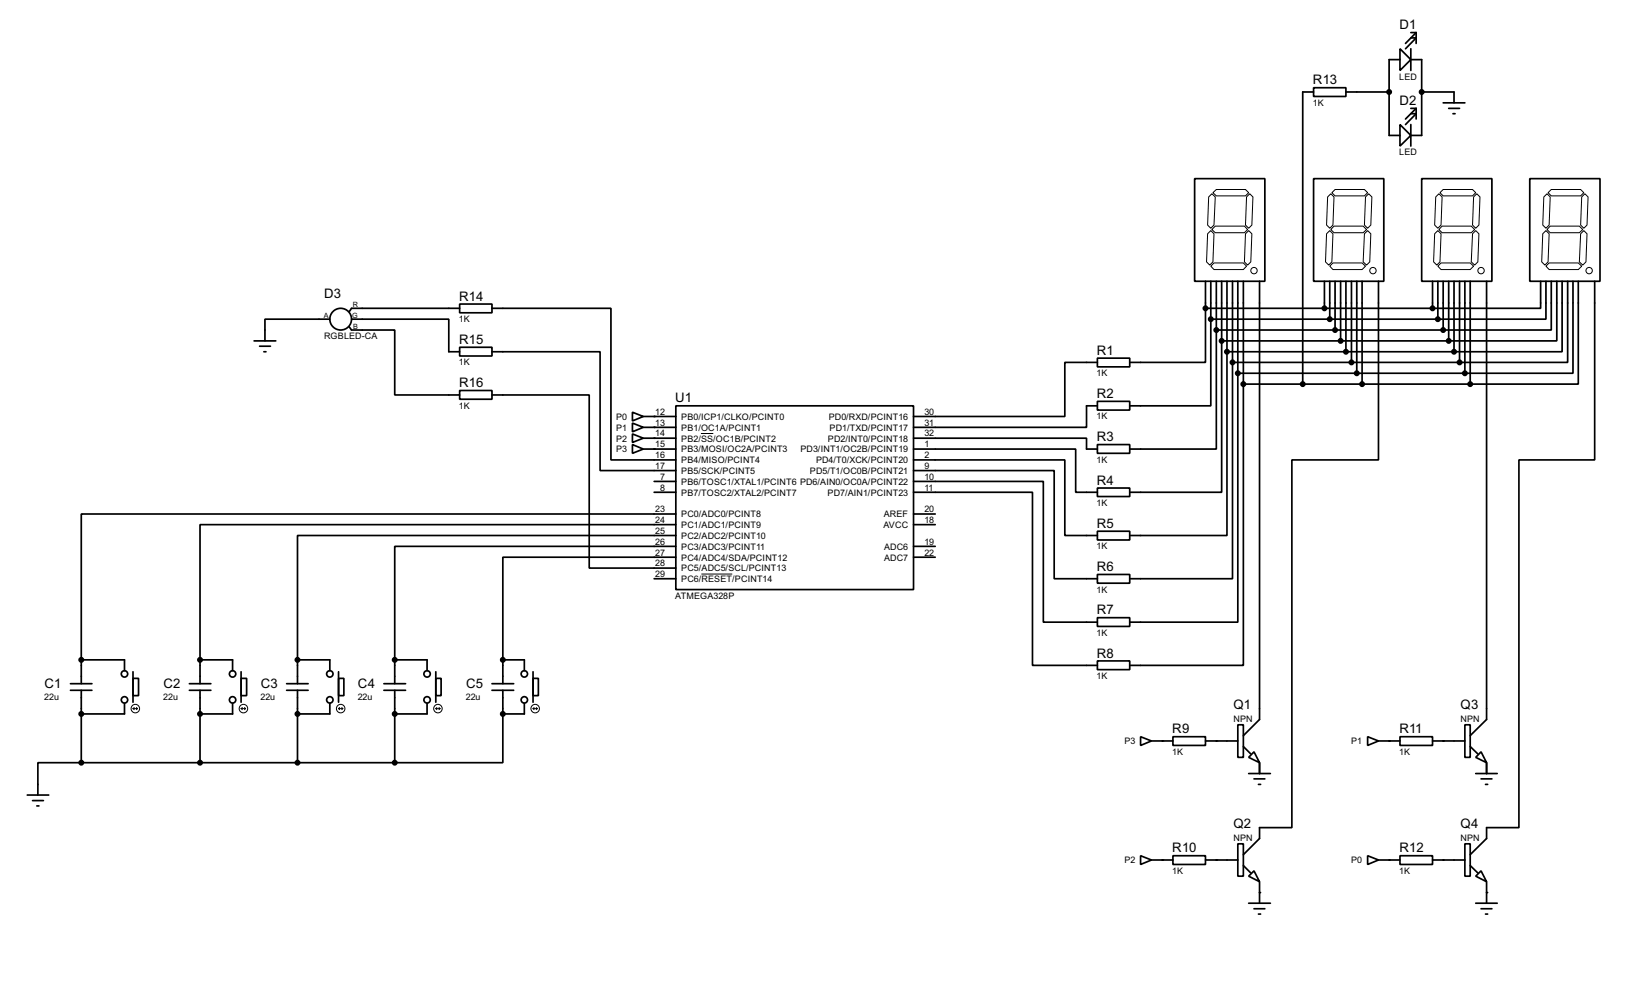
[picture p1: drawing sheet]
<svg xmlns="http://www.w3.org/2000/svg" width="383mm" height="231mm" viewBox="0 0 383 231" stroke-linecap="round" stroke-linejoin="round" font-family="sans-serif">
<g fill="none" stroke="#000" stroke-width=".4">
<path d="M329 11.5l2.5 2.5-2.5 2.6zM329 14h-2.6v17.8h2.6M331.5 14h2.6v17.8h-2.6M331.5 11.5v5.1M331.5 8.9h1.3l-2.5 2.6M331.5 7.7h1.3M332.8 7.7l-2.5 2.5M332.8 7.7v2.5M308.7 20.6h7.6v2.1h-7.6zM308.7 21.6h-2.6v68.6M316.3 21.6h10.1M329 29.3l2.5 2.5-2.5 2.5z"/>
<path d="M331.5 29.3v5M331.5 26.7h1.3l-2.5 2.6M331.5 25.5h1.3M332.8 25.5v2.5M332.8 25.5l-2.5 2.5M334.1 21.6h7.6v2.6M339.1 24.2h5.1M340.4 25.5h2.6M341.4 26.7h.5M280.7 42h16.5v24.1h-16.5zM308.7 42h16.5v24.1h-16.5zM334.1 42h16.5v24.1h-16.5z"/>
<path d="M359.5 42h16.5v24.1h-16.5zM77.5 75h-15.2v5.1M82.1 76.8l.5 .7h10.2v15.3h15.2M82.6 75h22.9v7.6h2.5M108 71.4h7.6v2.1h-7.6zM108 72.4h-25.4l-.5 .8M115.6 72.4h28v35.6h15.2M283.3 72.4v12.7h-17.8M283.3 66.1v6.3M283.3 72.4h53.3M284.5 75v20.3h-19M284.5 66.1v8.9"/>
<path d="M284.5 75h53.4M285.8 77.5v28h-20.3M285.8 66.1v11.4M285.8 77.5h53.3M287.1 66.1v14M288.3 66.1v16.5M289.6 66.1v19M290.9 66.1v21.6M292.2 66.1v24.1M296 66.1v102.9l-3.8 3.8M311.2 66.1v6.3M312.5 66.1v8.9"/>
<path d="M313.7 66.1v11.4M315 66.1v14M316.3 66.1v16.5M317.6 66.1v19M318.8 66.1v21.6M320.1 66.1v24.1M323.9 66.1v41.9h-20.3v86.4h-7.6v2.5l-3.8 3.8M336.6 66.1v6.3M337.9 66.1v8.9M339.1 66.1v11.4M340.4 66.1v14M341.7 66.1v16.5"/>
<path d="M343 66.1v19M344.2 66.1v21.6M345.5 66.1v24.1M349.3 66.1v102.9l-3.8 3.8M362 66.1v6.3h-25.4M363.3 66.1v8.9h-25.4M364.5 66.1v11.4h-25.4M365.8 66.1v14h-25.4M367.1 66.1v16.5h-25.4M368.4 66.1v19h-25.4M369.6 66.1v21.6h-25.4M370.9 66.1v24.1h-25.4"/>
<path d="M374.7 66.1v41.9h-17.8v86.4h-7.6v2.5l-3.8 3.8M59.7 80.1h5.1M61 81.3h2.6M62 82.6h.5M108 81.6h7.6v2h-7.6zM108 91.7h7.6v2.1h-7.6zM115.6 82.6h25.4v27.9h17.8M115.6 92.8h22.9v40.6h20.3M148.6 96.8l2.6 1-2.6 1.1zM148.6 99.4l2.6 1-2.6 1zM151.2 97.8h7.6M158.8 95.3h55.9v43.2h-55.9z"/>
<path d="M257.9 84.1h7.6v2.1h-7.6zM257.9 94.3h7.6v2h-7.6zM257.9 95.3h-2.6v5.1h-40.6M257.9 85.1h-7.7v12.7h-35.5M287.1 80.1v35.5h-21.6M287.1 80.1h53.3M288.3 82.6v43.2h-22.8M288.3 82.6h53.4M289.6 85.1v50.8h-24.1M289.6 85.1h53.4M290.9 87.7v58.4h-25.4M290.9 87.7h53.3"/>
<path d="M292.2 90.2v66.1h-26.7M292.2 90.2h53.3M148.6 101.9l2.6 1-2.6 1zM148.6 104.4l2.6 1.1-2.6 1zM151.2 105.5h7.6M151.2 100.4h7.6M151.2 102.9h7.6M153.7 115.6h5.1M153.7 113.1h5.1M214.7 113.1h30.5v33h12.7M214.7 110.5h33v25.4h10.2M214.7 108h35.5v17.8h7.7"/>
<path d="M214.7 105.5h38.1v10.1h5.1M214.7 102.9h40.6v2.6h2.6M214.7 115.6h27.9v40.7h15.3M257.9 104.4h7.6v2.1h-7.6zM257.9 114.6h7.6v2h-7.6zM153.7 135.9h5.1M158.8 120.7h-139.7v34.3M158.8 123.2h-111.8v31.8M158.8 125.8h-88.9v29.2M158.8 128.3h-66v26.7M158.8 130.9h-40.6v24.1M214.7 130.9h5.1"/>
<path d="M214.7 128.3h5.1M214.7 123.2h5.1M214.7 120.7h5.1M257.9 124.8h7.6v2h-7.6zM257.9 134.9h7.6v2.1h-7.6zM19.1 155v5.6M19.1 155h10.2v2.5M31.3 159.3h1.3v4.1h-1.3zM31.3 157.8v7.1M47 155v5.6M47 155h7.7v2.5M56.7 159.3h1.3v4.1h-1.3z"/>
<path d="M56.7 157.8v7.1M69.9 155v5.6M69.9 155h7.6v2.5M79.6 159.3h1.2v4.1h-1.2zM79.6 157.8v7.1M92.8 155v5.6M92.8 155h7.6v2.5M102.4 159.3h1.3v4.1h-1.3zM102.4 157.8v7.1M118.2 155v5.6M118.2 155h5v2.5M125.3 159.3h1.2v4.1h-1.2z"/>
<path d="M125.3 157.8v7.1M257.9 145.1h7.6v2h-7.6zM257.9 155.2h7.6v2.1h-7.6zM16.6 162.1h5M16.6 160.6h5M19.1 179.1h-10.2v7.6M19.1 162.1v17M19.1 179.1h73.7M29.3 165.2v2.5h-10.2M44.5 162.1h5.1M44.5 160.6h5.1M47 162.1v17"/>
<path d="M54.7 165.2v2.5h-7.7M67.4 162.1h5M67.4 160.6h5M69.9 162.1v17M77.5 165.2v2.5h-7.6M90.2 162.1h5.1M90.2 160.6h5.1M92.8 162.1v17M100.4 165.2v2.5h-7.6M115.6 162.1h5.1M115.6 160.6h5.1M118.2 167.7v11.4h-25.4"/>
<path d="M118.2 162.1v5.6M123.2 165.2v2.5h-5M268 173l2.6 1-2.6 1.1zM270.6 174h5M275.6 173h7.7v2.1h-7.7zM283.3 174h7.6M290.9 170.2h1.3v7.7h-1.3zM292.2 175.3l1.7 1.8M294.7 176.6l1.3 2.5-2.6-1.2zM296 179.1v2.6M321.4 173l2.5 1-2.5 1.1zM323.9 174h5.1"/>
<path d="M329 173h7.6v2.1h-7.6zM336.6 174h7.6M344.2 170.2h1.3v7.7h-1.3zM345.5 175.3l1.8 1.8M348 176.6l1.3 2.5-2.5-1.2zM349.3 179.1v2.6M6.4 186.7h5.1M7.7 188h2.5M8.7 189.3h.5M290.9 198.2h1.3v7.6h-1.3zM293.4 181.7h5.1M294.7 182.9h2.5"/>
<path d="M295.7 184.2h.5M344.2 198.2h1.3v7.6h-1.3zM346.8 181.7h5M348 182.9h2.6M349.1 184.2h.5M268 201l2.6 1-2.6 1zM270.6 202h5M275.6 201h7.7v2h-7.7zM283.3 202h7.6M292.2 203.3l1.7 1.7M293.4 205.8l1.3-1.3 1.3 2.6zM293.4 212.1h5.1"/>
<path d="M294.7 213.4h2.5M295.7 214.7h.5M296 207.1v5M321.4 201l2.5 1-2.5 1zM323.9 202h5.1M329 201h7.6v2h-7.6zM336.6 202h7.6M345.5 203.3l1.8 1.7M346.8 205.8l1.2-1.3 1.3 2.6zM346.8 212.1h5M348 213.4h2.6M349.1 214.7h.5"/>
<path d="M349.3 207.1v5"/>
<circle cx="80" cy="75" r="2.55"/>
<circle cx="29.2" cy="158.3" r=".75"/>
<circle cx="54.6" cy="158.3" r=".75"/>
<circle cx="77.5" cy="158.3" r=".75"/>
<circle cx="100.3" cy="158.3" r=".75"/>
<circle cx="123.2" cy="158.3" r=".75"/>
<circle cx="29.2" cy="164.4" r=".75"/>
<circle cx="54.6" cy="164.4" r=".75"/>
<circle cx="77.5" cy="164.4" r=".75"/>
<circle cx="100.3" cy="164.4" r=".75"/>
<circle cx="123.2" cy="164.4" r=".75"/>
</g>
<g fill="#000">
<circle cx="153.7" cy="97.8" r=".2"/>
<circle cx="153.7" cy="105.5" r=".2"/>
<circle cx="153.7" cy="102.9" r=".2"/>
<circle cx="153.7" cy="100.4" r=".2"/>
<circle cx="273.1" cy="174" r=".2"/>
<circle cx="285.8" cy="174" r=".2"/>
<circle cx="326.4" cy="174" r=".2"/>
<circle cx="339.1" cy="174" r=".2"/>
<circle cx="273.1" cy="202" r=".2"/>
<circle cx="285.8" cy="202" r=".2"/>
<circle cx="296" cy="209.6" r=".2"/>
<circle cx="326.4" cy="202" r=".2"/>
<circle cx="339.1" cy="202" r=".2"/>
<circle cx="349.3" cy="209.6" r=".2"/>
</g>
<g fill="none" stroke="#000" stroke-width=".23">
<path d="M283.8 54.9l.7-.7 .8 .7-.3 6.6-.7 .8-.8-.8zM284 46.3l.8-.8 .8 .8-.3 6.6-.8 .7-.7-.7zM284.8 53.9l.8-.8h6.8l.8 .8-.8 .8h-6.8zM285 45.3l.8-.8h6.9l.7 .8-.7 .7h-6.9zM292.7 54.9l.7-.7 .8 .7-.3 6.6-.7 .8-.8-.8zM292.9 46.3l.8-.8 .7 .8-.2 6.6-.8 .7-.7-.7zM311.7 54.9l.8-.7 .7 .7-.2 6.6-.8 .8-.7-.8zM312 46.3l.7-.8 .8 .8-.3 6.6-.7 .7-.8-.7zM313 45.3l.7-.8h6.9l.8 .8-.8 .7h-6.9zM313.5 53.1h6.8l.8 .8-.8 .8h-6.8l-.8-.8zM320.6 54.9l.8-.7 .7 .7-.2 6.6-.8 .8-.8-.8zM320.9 46.3l.7-.8 .8 .8-.3 6.6-.7 .7-.8-.7z"/>
<path d="M337.1 54.9l.8-.7 .7 .7-.2 6.6-.8 .8-.7-.8zM337.4 46.3l.7-.8 .8 .8-.3 6.6-.7 .7-.8-.7zM338.4 45.3l.7-.8h6.9l.8 .8-.8 .7h-6.9zM338.9 53.1h6.8l.8 .8-.8 .8h-6.8l-.8-.8zM346 54.9l.8-.7 .7 .7-.2 6.6-.8 .8-.8-.8zM346.3 46.3l.7-.8 .8 .8-.3 6.6-.7 .7-.8-.7zM362.5 54.9l.8-.7 .7 .7-.2 6.6-.8 .8-.7-.8zM362.8 46.3l.7-.8 .8 .8-.3 6.6-.7 .7-.8-.7zM363.8 45.3l.7-.8h6.9l.8 .8-.8 .7h-6.9zM364.3 53.1h6.8l.8 .8-.8 .8h-6.8l-.8-.8zM371.4 54.9l.8-.7 .7 .7-.2 6.6-.8 .8-.8-.8zM371.7 46.3l.7-.8 .8 .8-.3 6.6-.7 .7-.8-.7z"/>
<path d="M284.5 62.5l.8-.7h6.9l.7 .7-.7 .8h-6.9zM312.5 62.5l.7-.7h6.9l.8 .7-.8 .8h-6.9zM337.9 62.5l.7-.7h6.9l.8 .7-.8 .8h-6.9zM363.3 62.5l.7-.7h6.9l.8 .7-.8 .8h-6.9zM164.7 101.8h2.9M164.8 134.8h7.3M31.3 166.4h1M31.3 166.4l.3 .3M31.6 166.2l-.3 .2M32.1 166.2l.2 .2M32.3 166.4l-.2 .3M56.7 166.4h1"/>
<path d="M56.7 166.4l.3 .3M57 166.2l-.3 .2M57.5 166.2l.2 .2M57.7 166.4l-.2 .3M79.6 166.4h1M79.6 166.4l.2 .3M79.8 166.2l-.2 .2M80.3 166.2l.3 .2M80.6 166.4l-.3 .3M102.4 166.4h1M102.4 166.4l.3 .3M102.7 166.2l-.3 .2"/>
<path d="M103.2 166.2l.2 .2M103.4 166.4l-.2 .3M125.3 166.4h1M125.3 166.4l.2 .3M125.5 166.2l-.2 .2M126 166.2l.3 .2M126.3 166.4l-.3 .3"/>
<circle cx="294.6" cy="63.6" r=".75"/>
<circle cx="322.6" cy="63.6" r=".75"/>
<circle cx="348" cy="63.6" r=".75"/>
<circle cx="373.4" cy="63.6" r=".75"/>
<circle cx="31.8" cy="166.4" r="1"/>
<circle cx="57.2" cy="166.4" r="1"/>
<circle cx="80" cy="166.4" r="1"/>
<circle cx="102.9" cy="166.4" r="1"/>
<circle cx="125.7" cy="166.4" r="1"/>
</g>
<g fill="#000" stroke="#000" stroke-width=".4">
<circle cx="326.4" cy="21.6" r=".5"/>
<circle cx="334" cy="21.6" r=".5"/>
<circle cx="283.2" cy="72.4" r=".5"/>
<circle cx="284.5" cy="75" r=".5"/>
<circle cx="285.8" cy="77.5" r=".5"/>
<circle cx="311.2" cy="72.4" r=".5"/>
<circle cx="312.4" cy="75" r=".5"/>
<circle cx="313.7" cy="77.5" r=".5"/>
<circle cx="336.6" cy="72.4" r=".5"/>
<circle cx="337.8" cy="75" r=".5"/>
<circle cx="339.1" cy="77.5" r=".5"/>
<circle cx="287" cy="80.1" r=".5"/>
<circle cx="288.3" cy="82.6" r=".5"/>
<circle cx="289.6" cy="85.1" r=".5"/>
<circle cx="290.8" cy="87.7" r=".5"/>
<circle cx="292.1" cy="90.2" r=".5"/>
<circle cx="306.1" cy="90.2" r=".5"/>
<circle cx="315" cy="80.1" r=".5"/>
<circle cx="316.2" cy="82.6" r=".5"/>
<circle cx="317.5" cy="85.1" r=".5"/>
<circle cx="318.8" cy="87.7" r=".5"/>
<circle cx="320" cy="90.2" r=".5"/>
<circle cx="340.4" cy="80.1" r=".5"/>
<circle cx="341.6" cy="82.6" r=".5"/>
<circle cx="342.9" cy="85.1" r=".5"/>
<circle cx="344.2" cy="87.7" r=".5"/>
<circle cx="345.4" cy="90.2" r=".5"/>
<circle cx="19.1" cy="155" r=".5"/>
<circle cx="47" cy="155" r=".5"/>
<circle cx="69.9" cy="155" r=".5"/>
<circle cx="92.7" cy="155" r=".5"/>
<circle cx="118.1" cy="155" r=".5"/>
<circle cx="19.1" cy="167.7" r=".5"/>
<circle cx="19.1" cy="179.1" r=".5"/>
<circle cx="47" cy="167.7" r=".5"/>
<circle cx="47" cy="179.1" r=".5"/>
<circle cx="69.9" cy="167.7" r=".5"/>
<circle cx="69.9" cy="179.1" r=".5"/>
<circle cx="92.7" cy="167.7" r=".5"/>
<circle cx="92.7" cy="179.1" r=".5"/>
<circle cx="118.1" cy="167.7" r=".5"/>
</g>
<g font-size="3.5">
<text x="328.8" y="6.8">D1</text>
<text x="308.5" y="19.8">R13</text>
<text x="328.8" y="24.7">D2</text>
<text x="76.2" y="70">D3</text>
<text x="107.9" y="70.6">R14</text>
<text x="107.9" y="80.8">R15</text>
<text x="257.7" y="83.3">R1</text>
<text x="107.9" y="90.9">R16</text>
<text x="158.7" y="94.5">U1</text>
<text x="257.7" y="93.5">R2</text>
<text x="257.7" y="103.6">R3</text>
<text x="257.7" y="113.8">R4</text>
<text x="257.7" y="124">R5</text>
<text x="257.7" y="134.1">R6</text>
<text x="257.7" y="144.3">R7</text>
<text x="257.7" y="154.4">R8</text>
<text x="10.5" y="161.5">C1</text>
<text x="38.4" y="161.5">C2</text>
<text x="61.3" y="161.5">C3</text>
<text x="84.1" y="161.5">C4</text>
<text x="109.5" y="161.5">C5</text>
<text x="289.9" y="166.6">Q1</text>
<text x="343.2" y="166.6">Q3</text>
<text x="275.5" y="172.2">R9</text>
<text x="328.8" y="172.2">R11</text>
<text x="289.9" y="194.5">Q2</text>
<text x="343.2" y="194.5">Q4</text>
<text x="275.5" y="200.2">R10</text>
<text x="328.8" y="200.2">R12</text>
</g>
<g font-size="2.4">
<text x="328.8" y="18.7">LED</text>
<text x="308.5" y="24.8">1K</text>
<text x="328.8" y="36.5">LED</text>
<text x="107.8" y="75.7">1K</text>
<text x="76.1" y="79.7">RGBLED-CA</text>
<text x="107.8" y="85.8">1K</text>
<text x="257.7" y="88.4">1K</text>
<text x="107.8" y="96">1K</text>
<text x="144.8" y="98.6">P0</text>
<text x="144.8" y="101.2">P1</text>
<text x="154" y="97.4">12</text>
<text x="154" y="100">13</text>
<text x="160.1" y="98.6">PB0/ICP1/CLKO/PCINT0</text>
<text x="160.1" y="101.2">PB1/OC1A/PCINT1</text>
<text x="194.7" y="98.6">PD0/RXD/PCINT16</text>
<text x="194.9" y="101.2">PD1/TXD/PCINT17</text>
<text x="217.2" y="100">31</text>
<text x="217.2" y="97.4">30</text>
<text x="257.7" y="98.5">1K</text>
<text x="144.8" y="103.7">P2</text>
<text x="144.8" y="106.3">P3</text>
<text x="154" y="105.1">15</text>
<text x="154" y="102.5">14</text>
<text x="154" y="107.6">16</text>
<text x="160.1" y="106.3">PB3/MOSI/OC2A/PCINT3</text>
<text x="160.1" y="103.7">PB2/SS/OC1B/PCINT2</text>
<text x="188.1" y="106.3">PD3/INT1/OC2B/PCINT19</text>
<text x="194.5" y="103.7">PD2/INT0/PCINT18</text>
<text x="217.2" y="107.6">2</text>
<text x="217.2" y="105.1">1</text>
<text x="217.2" y="102.5">32</text>
<text x="154" y="110.1">17</text>
<text x="155.1" y="112.7">7</text>
<text x="160.1" y="108.8">PB4/MISO/PCINT4</text>
<text x="160.1" y="111.3">PB5/SCK/PCINT5</text>
<text x="160.1" y="113.9">PB6/TOSC1/XTAL1/PCINT6 PD6/AIN0/OC0A/PCINT22</text>
<text x="190.3" y="111.3">PD5/T1/OC0B/PCINT21</text>
<text x="191.7" y="108.8">PD4/T0/XCK/PCINT20</text>
<text x="217.2" y="112.7">10</text>
<text x="217.2" y="110.1">9</text>
<text x="257.7" y="108.7">1K</text>
<text x="155.1" y="115.2">8</text>
<text x="160.1" y="116.4">PB7/TOSC2/XTAL2/PCINT7</text>
<text x="194.4" y="116.4">PD7/AIN1/PCINT23</text>
<text x="217.2" y="115.2">11</text>
<text x="257.7" y="118.8">1K</text>
<text x="154" y="125.4">25</text>
<text x="154" y="122.8">24</text>
<text x="154" y="120.3">23</text>
<text x="160.1" y="124">PC1/ADC1/PCINT9</text>
<text x="160.1" y="121.5">PC0/ADC0/PCINT8</text>
<text x="207.6" y="124">AVCC</text>
<text x="207.6" y="121.5">AREF</text>
<text x="217.2" y="122.8">18</text>
<text x="217.2" y="120.3">20</text>
<text x="154" y="130.5">27</text>
<text x="154" y="127.9">26</text>
<text x="160.1" y="131.7">PC4/ADC4/SDA/PCINT12</text>
<text x="160.1" y="129.1">PC3/ADC3/PCINT11</text>
<text x="160.1" y="126.6">PC2/ADC2/PCINT10</text>
<text x="207.7" y="129.1">ADC6</text>
<text x="207.7" y="131.7">ADC7</text>
<text x="217.2" y="127.9">19</text>
<text x="217.2" y="130.5">22</text>
<text x="257.7" y="129">1K</text>
<text x="154" y="135.5">29</text>
<text x="154" y="133">28</text>
<text x="160.1" y="136.7">PC6/RESET/PCINT14</text>
<text x="160.1" y="134.2">PC5/ADC5/SCL/PCINT13</text>
<text x="158.6" y="140.7">ATMEGA328P</text>
<text x="257.7" y="139.2">1K</text>
<text x="257.7" y="149.3">1K</text>
<text x="257.7" y="159.5">1K</text>
<text x="10.4" y="164.4">22u</text>
<text x="38.4" y="164.4">22u</text>
<text x="61.2" y="164.4">22u</text>
<text x="84.1" y="164.4">22u</text>
<text x="109.5" y="164.4">22u</text>
<text x="289.8" y="169.5">NPN</text>
<text x="343.2" y="169.5">NPN</text>
<text x="264.2" y="174.8">P3</text>
<text x="275.4" y="177.3">1K</text>
<text x="317.5" y="174.8">P1</text>
<text x="328.8" y="177.3">1K</text>
<text x="289.8" y="197.4">NPN</text>
<text x="343.2" y="197.4">NPN</text>
<text x="264.2" y="202.8">P2</text>
<text x="317.5" y="202.8">P0</text>
<text x="275.4" y="205.2">1K</text>
<text x="328.8" y="205.2">1K</text>
</g>
<g font-size="1.9">
<text x="76.1" y="74.7">A</text>
<text x="82.8" y="74.7">G</text>
<text x="82.9" y="72.1">R</text>
<text x="83" y="77.2">B</text>
</g>
</svg>
